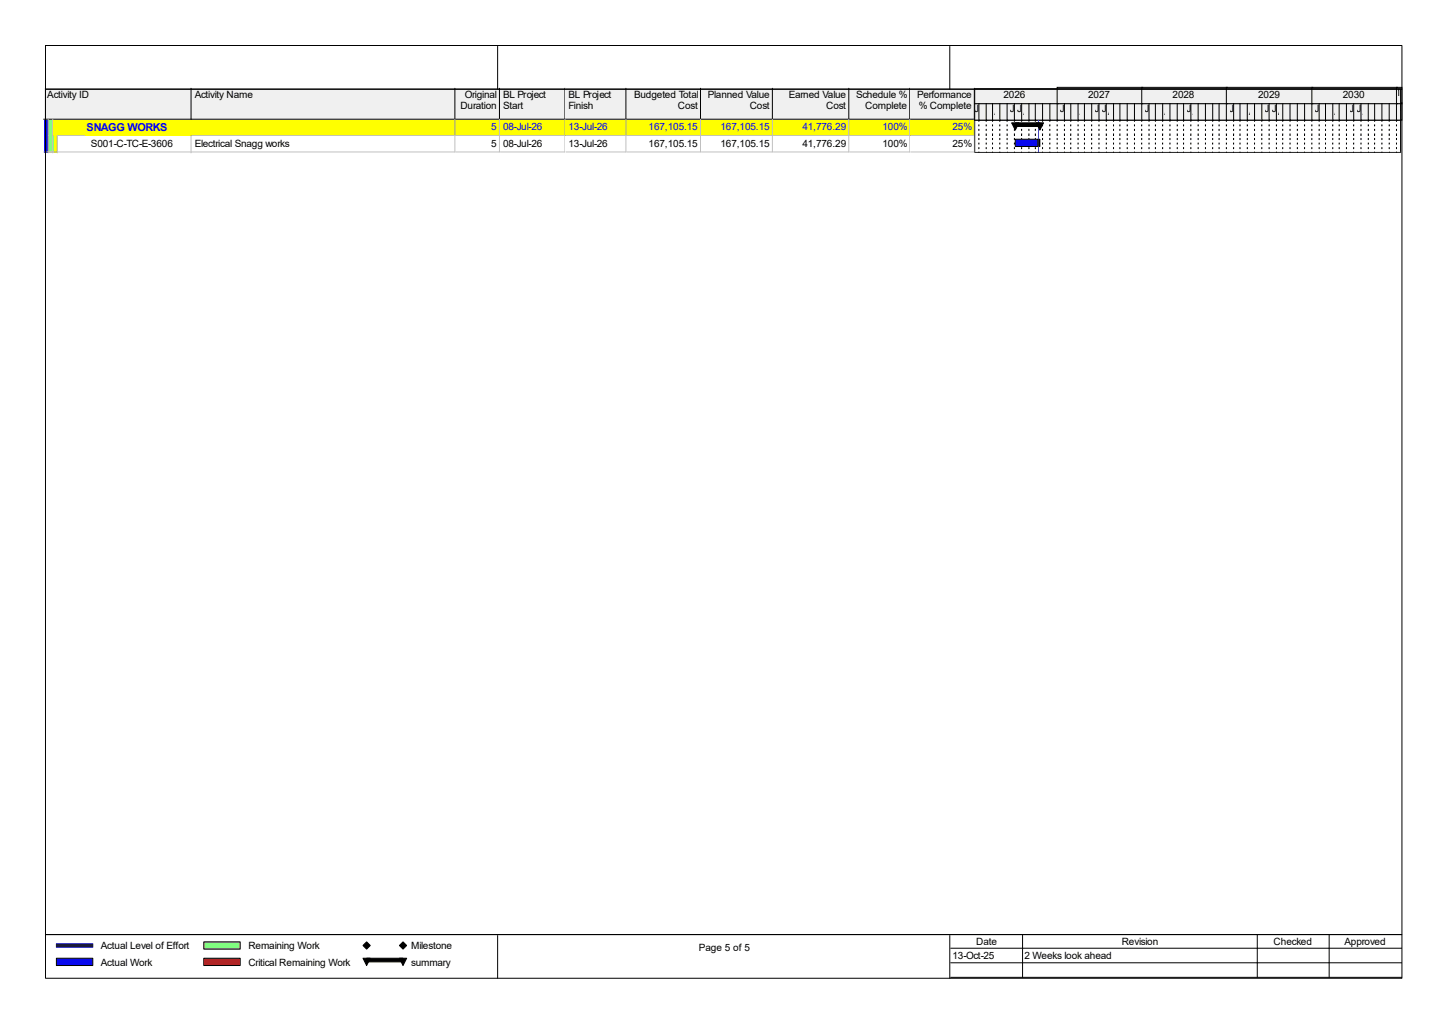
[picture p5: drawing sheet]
<svg xmlns="http://www.w3.org/2000/svg" width="420mm" height="297mm" viewBox="0 0 420 297" stroke-linecap="round" stroke-linejoin="round" font-family="sans-serif">
<path d="M12.9 25.6h42.7v9.2h-42.7z" fill="#f0f0f0"/>
<path d="M55.4 25.6v8.9h-42.7" fill="none" stroke="#000" stroke-width=".29"/>
<path d="M55.6 25.6h76.5v9.2h-76.5z" fill="#f0f0f0"/>
<path d="M131.8 25.6v8.9h-76.4" fill="none" stroke="#000" stroke-width=".29"/>
<path d="M132.1 25.6h12.9v9.2h-12.9z" fill="#f0f0f0"/>
<path d="M144.8 25.6v8.9h-13" fill="none" stroke="#000" stroke-width=".29"/>
<path d="M145 25.6h19v9.2h-19z" fill="#f0f0f0"/>
<path d="M163.8 25.6v8.9h-19" fill="none" stroke="#000" stroke-width=".29"/>
<path d="M164 25.6h17.7v9.2h-17.7z" fill="#f0f0f0"/>
<path d="M181.4 25.6v8.9h-17.6" fill="none" stroke="#000" stroke-width=".29"/>
<path d="M181.7 25.6h21.6v9.2h-21.6z" fill="#f0f0f0"/>
<path d="M203 25.6v8.9h-21.6" fill="none" stroke="#000" stroke-width=".29"/>
<path d="M203.3 25.6h20.9v9.2h-20.9z" fill="#f0f0f0"/>
<path d="M223.9 25.6v8.9h-20.9" fill="none" stroke="#000" stroke-width=".29"/>
<path d="M224.2 25.6h22.1v9.2h-22.1z" fill="#f0f0f0"/>
<path d="M246 25.6v8.9h-22.1" fill="none" stroke="#000" stroke-width=".29"/>
<path d="M246.3 25.6h17.6v9.2h-17.6z" fill="#f0f0f0"/>
<path d="M263.7 25.6v8.9h-17.7" fill="none" stroke="#000" stroke-width=".29"/>
<path d="M263.9 25.6h18.8v9.2h-18.8z" fill="#f0f0f0"/>
<path d="M282.4 25.6v8.9h-18.7" fill="none" stroke="#000" stroke-width=".29"/>
<path d="M12.9 34.8h1.3v4.7h-1.3z" fill="#00f"/>
<path d="M14 34.5v5.1" fill="none" stroke="#c0c0c0" stroke-width=".29"/>
<path d="M14.2 34.8h1.4v4.7h-1.4z" fill="#80ff80"/>
<path d="M15.3 34.5v5.1" fill="none" stroke="#c0c0c0" stroke-width=".29"/>
<path d="M15.6 34.8h40v4.7h-40z" fill="#ff0"/>
<path d="M16.6 39.3h39" fill="none" stroke="#c0c0c0" stroke-width=".29"/>
<g fill="#ff0">
<path d="M55.6 34.8h76.5v4.7h-76.5z"/>
<path d="M24.8 35.1h106.5v4.2h-106.5z"/>
</g>
<path d="M131.8 34.5v4.8h-76.2" fill="none" stroke="#c0c0c0" stroke-width=".29"/>
<g fill="#ff0">
<path d="M132.1 34.8h12.9v4.7h-12.9z"/>
<path d="M132.6 35.1h11.6v4.2h-11.6z"/>
</g>
<path d="M144.8 34.5v4.8h-12.7" fill="none" stroke="#c0c0c0" stroke-width=".29"/>
<g fill="#ff0">
<path d="M145 34.8h19v4.7h-19z"/>
<path d="M145.5 35.1h17.7v4.2h-17.7z"/>
</g>
<path d="M163.8 34.5v4.8h-18.8" fill="none" stroke="#c0c0c0" stroke-width=".29"/>
<g fill="#ff0">
<path d="M164 34.8h17.7v4.7h-17.7z"/>
<path d="M164.5 35.1h16.4v4.2h-16.4z"/>
</g>
<path d="M181.4 34.5v4.8h-17.4" fill="none" stroke="#c0c0c0" stroke-width=".29"/>
<g fill="#ff0">
<path d="M181.7 34.8h21.6v4.7h-21.6z"/>
<path d="M182.2 35.1h20.3v4.2h-20.3z"/>
</g>
<path d="M203 34.5v4.8h-21.3" fill="none" stroke="#c0c0c0" stroke-width=".29"/>
<g fill="#ff0">
<path d="M203.3 34.8h20.9v4.7h-20.9z"/>
<path d="M203.8 35.1h19.6v4.2h-19.6z"/>
</g>
<path d="M223.9 34.5v4.8h-20.6" fill="none" stroke="#c0c0c0" stroke-width=".29"/>
<g fill="#ff0">
<path d="M224.2 34.8h22.1v4.7h-22.1z"/>
<path d="M224.7 35.1h20.8v4.2h-20.8z"/>
</g>
<path d="M246 34.5v4.8h-21.9" fill="none" stroke="#c0c0c0" stroke-width=".29"/>
<g fill="#ff0">
<path d="M246.3 34.8h17.6v4.7h-17.6z"/>
<path d="M246.8 35.1h16.3v4.2h-16.3z"/>
</g>
<path d="M263.7 34.5v4.8h-17.4" fill="none" stroke="#c0c0c0" stroke-width=".29"/>
<g fill="#ff0">
<path d="M263.9 34.8h18.8v4.7h-18.8z"/>
<path d="M264.5 35.1h17.4v4.2h-17.4z"/>
</g>
<path d="M282.4 34.5v4.8h-18.4" fill="none" stroke="#c0c0c0" stroke-width=".29"/>
<path d="M12.9 39.5h1.3v4.8h-1.3z" fill="#00f"/>
<path d="M14 39.3v5M12.7 44h1.5" fill="none" stroke="#c0c0c0" stroke-width=".29"/>
<path d="M14.2 39.5h1.4v4.8h-1.4z" fill="#80ff80"/>
<path d="M15.3 39.3v5M14 44h1.6" fill="none" stroke="#c0c0c0" stroke-width=".29"/>
<path d="M15.6 39.5h1.3v4.8h-1.3z" fill="#ff0"/>
<path d="M16.6 39.3v5M15.3 44h1.6" fill="none" stroke="#c0c0c0" stroke-width=".29"/>
<path d="M16.9 39.5h38.7v4.8h-38.7z" fill="#fff"/>
<path d="M55.4 39.3v5M16.6 44h39" fill="none" stroke="#c0c0c0" stroke-width=".29"/>
<g fill="#fff">
<path d="M55.6 39.5h76.5v4.8h-76.5z"/>
<path d="M56.2 39.8h75.1v4.2h-75.1z"/>
</g>
<path d="M131.8 39.3v4.7h-76.2" fill="none" stroke="#c0c0c0" stroke-width=".29"/>
<g fill="#fff">
<path d="M132.1 39.5h12.9v4.8h-12.9z"/>
<path d="M132.6 39.8h11.6v4.2h-11.6z"/>
</g>
<path d="M144.8 39.3v4.7h-12.7" fill="none" stroke="#c0c0c0" stroke-width=".29"/>
<g fill="#fff">
<path d="M145 39.5h19v4.8h-19z"/>
<path d="M145.5 39.8h17.7v4.2h-17.7z"/>
</g>
<path d="M163.8 39.3v4.7h-18.8" fill="none" stroke="#c0c0c0" stroke-width=".29"/>
<g fill="#fff">
<path d="M164 39.5h17.7v4.8h-17.7z"/>
<path d="M164.5 39.8h16.4v4.2h-16.4z"/>
</g>
<path d="M181.4 39.3v4.7h-17.4" fill="none" stroke="#c0c0c0" stroke-width=".29"/>
<g fill="#fff">
<path d="M181.7 39.5h21.6v4.8h-21.6z"/>
<path d="M182.2 39.8h20.3v4.2h-20.3z"/>
</g>
<path d="M203 39.3v4.7h-21.3" fill="none" stroke="#c0c0c0" stroke-width=".29"/>
<g fill="#fff">
<path d="M203.3 39.5h20.9v4.8h-20.9z"/>
<path d="M203.8 39.8h19.6v4.2h-19.6z"/>
</g>
<path d="M223.9 39.3v4.7h-20.6" fill="none" stroke="#c0c0c0" stroke-width=".29"/>
<g fill="#fff">
<path d="M224.2 39.5h22.1v4.8h-22.1z"/>
<path d="M224.7 39.8h20.8v4.2h-20.8z"/>
</g>
<path d="M246 39.3v4.7h-21.9" fill="none" stroke="#c0c0c0" stroke-width=".29"/>
<g fill="#fff">
<path d="M246.3 39.5h17.6v4.8h-17.6z"/>
<path d="M246.8 39.8h16.3v4.2h-16.3z"/>
</g>
<path d="M263.7 39.3v4.7h-17.4" fill="none" stroke="#c0c0c0" stroke-width=".29"/>
<g fill="#fff">
<path d="M263.9 39.5h18.8v4.8h-18.8z"/>
<path d="M264.5 39.8h17.4v4.2h-17.4z"/>
</g>
<path d="M282.4 39.3v4.7h-18.4" fill="none" stroke="#c0c0c0" stroke-width=".29"/>
<path d="M282.4 25.6h123.7v18.7h-123.7z" fill="#fff"/>
<path d="M282.4 25.5h123.4v9.3h-123.4z" fill-rule="evenodd" fill="#f0f0f0" stroke="#000" stroke-width=".29"/>
<g fill="none" stroke="#000" stroke-width=".29">
<path d="M283.7 34.8v.5M283.7 36.1v.6M283.7 37.4v.6M283.7 38.8v.5M285.8 34.8v.5M285.8 36.1v.6M285.8 37.4v.6M285.8 38.8v.5M287.7 34.8v.5M287.7 36.1v.6M287.7 37.4v.6M287.7 38.8v.5"/>
<path d="M289.8 34.8v.5M289.8 36.1v.6M289.8 37.4v.6M289.8 38.8v.5M291.9 34.8v.5M291.9 36.1v.6M291.9 37.4v.6M291.9 38.8v.5M294 34.8v.5M294 36.1v.6M294 37.4v.6M294 38.8v.5"/>
<path d="M296.1 34.8v.5M296.1 36.1v.6M296.1 37.4v.6M296.1 38.8v.5M298.2 34.8v.5M298.2 36.1v.6M298.2 37.4v.6M298.2 38.8v.5M300.1 34.8v.5M300.1 36.1v.6M300.1 37.4v.6M300.1 38.8v.5"/>
<path d="M302.2 34.8v.5M302.2 36.1v.6M302.2 37.4v.6M302.2 38.8v.5M304.3 34.8v.5M304.3 36.1v.6M304.3 37.4v.6M304.3 38.8v.5M306.4 34.8v.5M306.4 36.1v.6M306.4 37.4v.6M306.4 38.8v.5"/>
<path d="M308.5 34.8v.5M308.5 36.1v.6M308.5 37.4v.6M308.5 38.8v.5M310.4 34.8v.5M310.4 36.1v.6M310.4 37.4v.6M310.4 38.8v.5M312.5 34.8v.5M312.5 36.1v.6M312.5 37.4v.6M312.5 38.8v.5"/>
<path d="M314.3 34.8v.5M314.3 36.1v.6M314.3 37.4v.6M314.3 38.8v.5M316.4 34.8v.5M316.4 36.1v.6M316.4 37.4v.6M316.4 38.8v.5M318.5 34.8v.5M318.5 36.1v.6M318.5 37.4v.6M318.5 38.8v.5"/>
<path d="M320.6 34.8v.5M320.6 36.1v.6M320.6 37.4v.6M320.6 38.8v.5M322.8 34.8v.5M322.8 36.1v.6M322.8 37.4v.6M322.8 38.8v.5M324.6 34.8v.5M324.6 36.1v.6M324.6 37.4v.6M324.6 38.8v.5"/>
<path d="M326.7 34.8v.5M326.7 36.1v.6M326.7 37.4v.6M326.7 38.8v.5M328.8 34.8v.5M328.8 36.1v.6M328.8 37.4v.6M328.8 38.8v.5M330.9 34.8v.5M330.9 36.1v.6M330.9 37.4v.6M330.9 38.8v.5"/>
<path d="M333 34.8v.5M333 36.1v.6M333 37.4v.6M333 38.8v.5M334.9 34.8v.5M334.9 36.1v.6M334.9 37.4v.6M334.9 38.8v.5M337 34.8v.5M337 36.1v.6M337 37.4v.6M337 38.8v.5"/>
<path d="M339.1 34.8v.5M339.1 36.1v.6M339.1 37.4v.6M339.1 38.8v.5M341.2 34.8v.5M341.2 36.1v.6M341.2 37.4v.6M341.2 38.8v.5M343.1 34.8v.5M343.1 36.1v.6M343.1 37.4v.6M343.1 38.8v.5"/>
<path d="M345.2 34.8v.5M345.2 36.1v.6M345.2 37.4v.6M345.2 38.8v.5M347.3 34.8v.5M347.3 36.1v.6M347.3 37.4v.6M347.3 38.8v.5M349.4 34.8v.5M349.4 36.1v.6M349.4 37.4v.6M349.4 38.8v.5"/>
<path d="M351.5 34.8v.5M351.5 36.1v.6M351.5 37.4v.6M351.5 38.8v.5M353.3 34.8v.5M353.3 36.1v.6M353.3 37.4v.6M353.3 38.8v.5M355.5 34.8v.5M355.5 36.1v.6M355.5 37.4v.6M355.5 38.8v.5"/>
<path d="M357.6 34.8v.5M357.6 36.1v.6M357.6 37.4v.6M357.6 38.8v.5M359.4 34.8v.5M359.4 36.1v.6M359.4 37.4v.6M359.4 38.8v.5M361.5 34.8v.5M361.5 36.1v.6M361.5 37.4v.6M361.5 38.8v.5"/>
<path d="M363.6 34.8v.5M363.6 36.1v.6M363.6 37.4v.6M363.6 38.8v.5M365.7 34.8v.5M365.7 36.1v.6M365.7 37.4v.6M365.7 38.8v.5M367.8 34.8v.5M367.8 36.1v.6M367.8 37.4v.6M367.8 38.8v.5"/>
<path d="M370 34.8v.5M370 36.1v.6M370 37.4v.6M370 38.8v.5M371.8 34.8v.5M371.8 36.1v.6M371.8 37.4v.6M371.8 38.8v.5M373.9 34.8v.5M373.9 36.1v.6M373.9 37.4v.6M373.9 38.8v.5"/>
<path d="M376 34.8v.5M376 36.1v.6M376 37.4v.6M376 38.8v.5M378.1 34.8v.5M378.1 36.1v.6M378.1 37.4v.6M378.1 38.8v.5M380.2 34.8v.5M380.2 36.1v.6M380.2 37.4v.6M380.2 38.8v.5"/>
<path d="M382.3 34.8v.5M382.3 36.1v.6M382.3 37.4v.6M382.3 38.8v.5M384.2 34.8v.5M384.2 36.1v.6M384.2 37.4v.6M384.2 38.8v.5M386.3 34.8v.5M386.3 36.1v.6M386.3 37.4v.6M386.3 38.8v.5"/>
<path d="M388.2 34.8v.5M388.2 36.1v.6M388.2 37.4v.6M388.2 38.8v.5M390.3 34.8v.5M390.3 36.1v.6M390.3 37.4v.6M390.3 38.8v.5M392.4 34.8v.5M392.4 36.1v.6M392.4 37.4v.6M392.4 38.8v.5"/>
<path d="M394.5 34.8v.5M394.5 36.1v.6M394.5 37.4v.6M394.5 38.8v.5M396.6 34.8v.5M396.6 36.1v.6M396.6 37.4v.6M396.6 38.8v.5M398.4 34.8v.5M398.4 36.1v.6M398.4 37.4v.6M398.4 38.8v.5"/>
<path d="M400.5 34.8v.5M400.5 36.1v.6M400.5 37.4v.6M400.5 38.8v.5M402.7 34.8v.5M402.7 36.1v.6M402.7 37.4v.6M402.7 38.8v.5M404.8 34.8v.5M404.8 36.1v.6M404.8 37.4v.6M404.8 38.8v.5"/>
<path d="M283.7 40.1v.5M283.7 41.4v.5M283.7 42.7v.5M283.7 44v.3M285.8 40.1v.5M285.8 41.4v.5M285.8 42.7v.5M285.8 44v.3M287.7 40.1v.5M287.7 41.4v.5M287.7 42.7v.5M287.7 44v.3"/>
<path d="M289.8 40.1v.5M289.8 41.4v.5M289.8 42.7v.5M289.8 44v.3M291.9 40.1v.5M291.9 41.4v.5M291.9 42.7v.5M291.9 44v.3M294 40.1v.5M294 41.4v.5M294 42.7v.5M294 44v.3"/>
<path d="M296.1 40.1v.5M296.1 41.4v.5M296.1 42.7v.5M296.1 44v.3M298.2 40.1v.5M298.2 41.4v.5M298.2 42.7v.5M298.2 44v.3M300.1 40.1v.5M300.1 41.4v.5M300.1 42.7v.5M300.1 44v.3"/>
<path d="M302.2 40.1v.5M302.2 41.4v.5M302.2 42.7v.5M302.2 44v.3M304.3 40.1v.5M304.3 41.4v.5M304.3 42.7v.5M304.3 44v.3M306.4 40.1v.5M306.4 41.4v.5M306.4 42.7v.5M306.4 44v.3"/>
<path d="M308.5 40.1v.5M308.5 41.4v.5M308.5 42.7v.5M308.5 44v.3M310.4 40.1v.5M310.4 41.4v.5M310.4 42.7v.5M310.4 44v.3M312.5 40.1v.5M312.5 41.4v.5M312.5 42.7v.5M312.5 44v.3"/>
<path d="M314.3 40.1v.5M314.3 41.4v.5M314.3 42.7v.5M314.3 44v.3M316.4 40.1v.5M316.4 41.4v.5M316.4 42.7v.5M316.4 44v.3M318.5 40.1v.5M318.5 41.4v.5M318.5 42.7v.5M318.5 44v.3"/>
<path d="M320.6 40.1v.5M320.6 41.4v.5M320.6 42.7v.5M320.6 44v.3M322.8 40.1v.5M322.8 41.4v.5M322.8 42.7v.5M322.8 44v.3M324.6 40.1v.5M324.6 41.4v.5M324.6 42.7v.5M324.6 44v.3"/>
<path d="M326.7 40.1v.5M326.7 41.4v.5M326.7 42.7v.5M326.7 44v.3M328.8 40.1v.5M328.8 41.4v.5M328.8 42.7v.5M328.8 44v.3M330.9 40.1v.5M330.9 41.4v.5M330.9 42.7v.5M330.9 44v.3"/>
<path d="M333 40.1v.5M333 41.4v.5M333 42.7v.5M333 44v.3M334.9 40.1v.5M334.9 41.4v.5M334.9 42.7v.5M334.9 44v.3M337 40.1v.5M337 41.4v.5M337 42.7v.5M337 44v.3"/>
<path d="M339.1 40.1v.5M339.1 41.4v.5M339.1 42.7v.5M339.1 44v.3M341.2 40.1v.5M341.2 41.4v.5M341.2 42.7v.5M341.2 44v.3M343.1 40.1v.5M343.1 41.4v.5M343.1 42.7v.5M343.1 44v.3"/>
<path d="M345.2 40.1v.5M345.2 41.4v.5M345.2 42.7v.5M345.2 44v.3M347.3 40.1v.5M347.3 41.4v.5M347.3 42.7v.5M347.3 44v.3M349.4 40.1v.5M349.4 41.4v.5M349.4 42.7v.5M349.4 44v.3"/>
<path d="M351.5 40.1v.5M351.5 41.4v.5M351.5 42.7v.5M351.5 44v.3M353.3 40.1v.5M353.3 41.4v.5M353.3 42.7v.5M353.3 44v.3M355.5 40.1v.5M355.5 41.4v.5M355.5 42.7v.5M355.5 44v.3"/>
<path d="M357.6 40.1v.5M357.6 41.4v.5M357.6 42.7v.5M357.6 44v.3M359.4 40.1v.5M359.4 41.4v.5M359.4 42.7v.5M359.4 44v.3M361.5 40.1v.5M361.5 41.4v.5M361.5 42.7v.5M361.5 44v.3"/>
<path d="M363.6 40.1v.5M363.6 41.4v.5M363.6 42.7v.5M363.6 44v.3M365.7 40.1v.5M365.7 41.4v.5M365.7 42.7v.5M365.7 44v.3M367.8 40.1v.5M367.8 41.4v.5M367.8 42.7v.5M367.8 44v.3"/>
<path d="M370 40.1v.5M370 41.4v.5M370 42.7v.5M370 44v.3M371.8 40.1v.5M371.8 41.4v.5M371.8 42.7v.5M371.8 44v.3M373.9 40.1v.5M373.9 41.4v.5M373.9 42.7v.5M373.9 44v.3"/>
<path d="M376 40.1v.5M376 41.4v.5M376 42.7v.5M376 44v.3M378.1 40.1v.5M378.1 41.4v.5M378.1 42.7v.5M378.1 44v.3M380.2 40.1v.5M380.2 41.4v.5M380.2 42.7v.5M380.2 44v.3"/>
<path d="M382.3 40.1v.5M382.3 41.4v.5M382.3 42.7v.5M382.3 44v.3M384.2 40.1v.5M384.2 41.4v.5M384.2 42.7v.5M384.2 44v.3M386.3 40.1v.5M386.3 41.4v.5M386.3 42.7v.5M386.3 44v.3"/>
<path d="M388.2 40.1v.5M388.2 41.4v.5M388.2 42.7v.5M388.2 44v.3M390.3 40.1v.5M390.3 41.4v.5M390.3 42.7v.5M390.3 44v.3M392.4 40.1v.5M392.4 41.4v.5M392.4 42.7v.5M392.4 44v.3"/>
<path d="M394.5 40.1v.5M394.5 41.4v.5M394.5 42.7v.5M394.5 44v.3M396.6 40.1v.5M396.6 41.4v.5M396.6 42.7v.5M396.6 44v.3M398.4 40.1v.5M398.4 41.4v.5M398.4 42.7v.5M398.4 44v.3"/>
<path d="M400.5 40.1v.5M400.5 41.4v.5M400.5 42.7v.5M400.5 44v.3M402.7 40.1v.5M402.7 41.4v.5M402.7 42.7v.5M402.7 44v.3M404.8 40.1v.5M404.8 41.4v.5M404.8 42.7v.5M404.8 44v.3"/>
</g>
<g fill="#f0f0f0">
<path d="M282.4 25.6h123.7v8.9h-123.7z"/>
<path d="M282.4 29.8h1.3v4.7h-1.3z"/>
</g>
<path d="M282.4 29.8h1.6v5h-1.6z" fill="none" stroke="#000" stroke-width=".29"/>
<path d="M283.7 29.8h2.1v4.7h-2.1z" fill="#f0f0f0"/>
<path d="M283.7 29.8h2.4v5h-2.4z" fill="none" stroke="#000" stroke-width=".29"/>
<path d="M285.8 29.8h1.9v4.7h-1.9z" fill="#f0f0f0"/>
<path d="M285.8 29.8h2.1v5h-2.1z" fill="none" stroke="#000" stroke-width=".29"/>
<path d="M287.7 29.8h2.1v4.7h-2.1z" fill="#f0f0f0"/>
<path d="M287.7 29.8h2.4v5h-2.4z" fill="none" stroke="#000" stroke-width=".29"/>
<path d="M289.8 29.8h2.1v4.7h-2.1z" fill="#f0f0f0"/>
<path d="M289.8 29.8h2.4v5h-2.4z" fill="none" stroke="#000" stroke-width=".29"/>
<path d="M291.9 29.8h2.1v4.7h-2.1z" fill="#f0f0f0"/>
<path d="M291.9 29.8h2.4v5h-2.4z" fill="none" stroke="#000" stroke-width=".29"/>
<path d="M294 29.8h2.1v4.7h-2.1z" fill="#f0f0f0"/>
<path d="M294 29.8h2.4v5h-2.4z" fill="none" stroke="#000" stroke-width=".29"/>
<path d="M296.1 29.8h2.1v4.7h-2.1z" fill="#f0f0f0"/>
<path d="M296.1 29.8h2.4v5h-2.4z" fill="none" stroke="#000" stroke-width=".29"/>
<path d="M298.2 29.8h1.9v4.7h-1.9z" fill="#f0f0f0"/>
<path d="M298.2 29.8h2.1v5h-2.1z" fill="none" stroke="#000" stroke-width=".29"/>
<path d="M300.1 29.8h2.1v4.7h-2.1z" fill="#f0f0f0"/>
<path d="M300.1 29.8h2.4v5h-2.4z" fill="none" stroke="#000" stroke-width=".29"/>
<path d="M302.2 29.8h2.1v4.7h-2.1z" fill="#f0f0f0"/>
<path d="M302.2 29.8h2.4v5h-2.4z" fill="none" stroke="#000" stroke-width=".29"/>
<path d="M304.3 29.8h2.1v4.7h-2.1z" fill="#f0f0f0"/>
<path d="M304.3 29.8h2.4v5h-2.4z" fill="none" stroke="#000" stroke-width=".29"/>
<path d="M306.4 29.8h2.1v4.7h-2.1z" fill="#f0f0f0"/>
<path d="M306.4 29.8h2.4v5h-2.4z" fill="none" stroke="#000" stroke-width=".29"/>
<path d="M308.5 29.8h1.8v4.7h-1.8z" fill="#f0f0f0"/>
<path d="M308.5 29.8h2.1v5h-2.1z" fill="none" stroke="#000" stroke-width=".29"/>
<path d="M310.3 29.8h2.2v4.7h-2.2z" fill="#f0f0f0"/>
<path d="M310.4 29.8h2.3v5h-2.3z" fill="none" stroke="#000" stroke-width=".29"/>
<path d="M312.5 29.8h1.8v4.7h-1.8z" fill="#f0f0f0"/>
<path d="M312.5 29.8h2.1v5h-2.1z" fill="none" stroke="#000" stroke-width=".29"/>
<path d="M314.3 29.8h2.1v4.7h-2.1z" fill="#f0f0f0"/>
<path d="M314.3 29.8h2.4v5h-2.4z" fill="none" stroke="#000" stroke-width=".29"/>
<path d="M316.4 29.8h2.2v4.7h-2.2z" fill="#f0f0f0"/>
<path d="M316.4 29.8h2.4v5h-2.4z" fill="none" stroke="#000" stroke-width=".29"/>
<path d="M318.6 29.8h2v4.7h-2z" fill="#f0f0f0"/>
<path d="M318.5 29.8h2.4v5h-2.4z" fill="none" stroke="#000" stroke-width=".29"/>
<path d="M320.6 29.8h2.1v4.7h-2.1z" fill="#f0f0f0"/>
<path d="M320.6 29.8h2.4v5h-2.4z" fill="none" stroke="#000" stroke-width=".29"/>
<path d="M322.7 29.8h1.9v4.7h-1.9z" fill="#f0f0f0"/>
<path d="M322.8 29.8h2.1v5h-2.1z" fill="none" stroke="#000" stroke-width=".29"/>
<path d="M324.6 29.8h2.1v4.7h-2.1z" fill="#f0f0f0"/>
<path d="M324.6 29.8h2.4v5h-2.4z" fill="none" stroke="#000" stroke-width=".29"/>
<path d="M326.7 29.8h2.1v4.7h-2.1z" fill="#f0f0f0"/>
<path d="M326.7 29.8h2.4v5h-2.4z" fill="none" stroke="#000" stroke-width=".29"/>
<path d="M328.8 29.8h2.1v4.7h-2.1z" fill="#f0f0f0"/>
<path d="M328.8 29.8h2.4v5h-2.4z" fill="none" stroke="#000" stroke-width=".29"/>
<path d="M330.9 29.8h2.1v4.7h-2.1z" fill="#f0f0f0"/>
<path d="M330.9 29.8h2.4v5h-2.4z" fill="none" stroke="#000" stroke-width=".29"/>
<path d="M333 29.8h1.9v4.7h-1.9z" fill="#f0f0f0"/>
<path d="M333 29.8h2.2v5h-2.2z" fill="none" stroke="#000" stroke-width=".29"/>
<path d="M334.9 29.8h2.1v4.7h-2.1z" fill="#f0f0f0"/>
<path d="M334.9 29.8h2.4v5h-2.4z" fill="none" stroke="#000" stroke-width=".29"/>
<path d="M337 29.8h2.1v4.7h-2.1z" fill="#f0f0f0"/>
<path d="M337 29.8h2.4v5h-2.4z" fill="none" stroke="#000" stroke-width=".29"/>
<path d="M339.1 29.8h2.1v4.7h-2.1z" fill="#f0f0f0"/>
<path d="M339.1 29.8h2.4v5h-2.4z" fill="none" stroke="#000" stroke-width=".29"/>
<path d="M341.2 29.8h1.9v4.7h-1.9z" fill="#f0f0f0"/>
<path d="M341.2 29.8h2.1v5h-2.1z" fill="none" stroke="#000" stroke-width=".29"/>
<path d="M343.1 29.8h2.1v4.7h-2.1z" fill="#f0f0f0"/>
<path d="M343.1 29.8h2.3v5h-2.3z" fill="none" stroke="#000" stroke-width=".29"/>
<path d="M345.2 29.8h2.1v4.7h-2.1z" fill="#f0f0f0"/>
<path d="M345.2 29.8h2.3v5h-2.3z" fill="none" stroke="#000" stroke-width=".29"/>
<path d="M347.3 29.8h2.1v4.7h-2.1z" fill="#f0f0f0"/>
<path d="M347.3 29.8h2.4v5h-2.4z" fill="none" stroke="#000" stroke-width=".29"/>
<path d="M349.4 29.8h2.1v4.7h-2.1z" fill="#f0f0f0"/>
<path d="M349.4 29.8h2.4v5h-2.4z" fill="none" stroke="#000" stroke-width=".29"/>
<path d="M351.5 29.8h1.9v4.7h-1.9z" fill="#f0f0f0"/>
<path d="M351.5 29.8h2.1v5h-2.1z" fill="none" stroke="#000" stroke-width=".29"/>
<path d="M353.4 29.8h2.1v4.7h-2.1z" fill="#f0f0f0"/>
<path d="M353.3 29.8h2.4v5h-2.4z" fill="none" stroke="#000" stroke-width=".29"/>
<path d="M355.5 29.8h2v4.7h-2z" fill="#f0f0f0"/>
<path d="M355.5 29.8h2.3v5h-2.3z" fill="none" stroke="#000" stroke-width=".29"/>
<path d="M357.5 29.8h1.9v4.7h-1.9z" fill="#f0f0f0"/>
<path d="M357.6 29.8h2.1v5h-2.1z" fill="none" stroke="#000" stroke-width=".29"/>
<path d="M359.4 29.8h2.1v4.7h-2.1z" fill="#f0f0f0"/>
<path d="M359.4 29.8h2.4v5h-2.4z" fill="none" stroke="#000" stroke-width=".29"/>
<path d="M361.5 29.8h2.1v4.7h-2.1z" fill="#f0f0f0"/>
<path d="M361.5 29.8h2.4v5h-2.4z" fill="none" stroke="#000" stroke-width=".29"/>
<path d="M363.6 29.8h2.2v4.7h-2.2z" fill="#f0f0f0"/>
<path d="M363.6 29.8h2.4v5h-2.4z" fill="none" stroke="#000" stroke-width=".29"/>
<path d="M365.8 29.8h2v4.7h-2z" fill="#f0f0f0"/>
<path d="M365.7 29.8h2.4v5h-2.4z" fill="none" stroke="#000" stroke-width=".29"/>
<path d="M367.8 29.8h2.2v4.7h-2.2z" fill="#f0f0f0"/>
<path d="M367.8 29.8h2.4v5h-2.4z" fill="none" stroke="#000" stroke-width=".29"/>
<path d="M370 29.8h1.8v4.7h-1.8z" fill="#f0f0f0"/>
<path d="M370 29.8h2.1v5h-2.1z" fill="none" stroke="#000" stroke-width=".29"/>
<path d="M371.8 29.8h2.1v4.7h-2.1z" fill="#f0f0f0"/>
<path d="M371.8 29.8h2.4v5h-2.4z" fill="none" stroke="#000" stroke-width=".29"/>
<path d="M373.9 29.8h2.1v4.7h-2.1z" fill="#f0f0f0"/>
<path d="M373.9 29.8h2.4v5h-2.4z" fill="none" stroke="#000" stroke-width=".29"/>
<path d="M376 29.8h2.1v4.7h-2.1z" fill="#f0f0f0"/>
<path d="M376 29.8h2.4v5h-2.4z" fill="none" stroke="#000" stroke-width=".29"/>
<path d="M378.1 29.8h2.1v4.7h-2.1z" fill="#f0f0f0"/>
<path d="M378.1 29.8h2.4v5h-2.4z" fill="none" stroke="#000" stroke-width=".29"/>
<path d="M380.2 29.8h2.2v4.7h-2.2z" fill="#f0f0f0"/>
<path d="M380.2 29.8h2.4v5h-2.4z" fill="none" stroke="#000" stroke-width=".29"/>
<path d="M382.4 29.8h1.8v4.7h-1.8z" fill="#f0f0f0"/>
<path d="M382.3 29.8h2.2v5h-2.2z" fill="none" stroke="#000" stroke-width=".29"/>
<path d="M384.2 29.8h2.1v4.7h-2.1z" fill="#f0f0f0"/>
<path d="M384.2 29.8h2.4v5h-2.4z" fill="none" stroke="#000" stroke-width=".29"/>
<path d="M386.3 29.8h1.9v4.7h-1.9z" fill="#f0f0f0"/>
<path d="M386.3 29.8h2.1v5h-2.1z" fill="none" stroke="#000" stroke-width=".29"/>
<path d="M388.2 29.8h2.1v4.7h-2.1z" fill="#f0f0f0"/>
<path d="M388.2 29.8h2.3v5h-2.3z" fill="none" stroke="#000" stroke-width=".29"/>
<path d="M390.3 29.8h2.1v4.7h-2.1z" fill="#f0f0f0"/>
<path d="M390.3 29.8h2.3v5h-2.3z" fill="none" stroke="#000" stroke-width=".29"/>
<path d="M392.4 29.8h2.1v4.7h-2.1z" fill="#f0f0f0"/>
<path d="M392.4 29.8h2.3v5h-2.3z" fill="none" stroke="#000" stroke-width=".29"/>
<path d="M394.5 29.8h2.1v4.7h-2.1z" fill="#f0f0f0"/>
<path d="M394.5 29.8h2.4v5h-2.4z" fill="none" stroke="#000" stroke-width=".29"/>
<path d="M396.6 29.8h1.8v4.7h-1.8z" fill="#f0f0f0"/>
<path d="M396.6 29.8h2.1v5h-2.1z" fill="none" stroke="#000" stroke-width=".29"/>
<path d="M398.4 29.8h2.2v4.7h-2.2z" fill="#f0f0f0"/>
<path d="M398.4 29.8h2.4v5h-2.4z" fill="none" stroke="#000" stroke-width=".29"/>
<path d="M400.6 29.8h2.1v4.7h-2.1z" fill="#f0f0f0"/>
<path d="M400.5 29.8h2.4v5h-2.4z" fill="none" stroke="#000" stroke-width=".29"/>
<path d="M402.7 29.8h2v4.7h-2z" fill="#f0f0f0"/>
<path d="M402.7 29.8h2.3v5h-2.3z" fill="none" stroke="#000" stroke-width=".29"/>
<path d="M404.7 29.8h1.4v4.7h-1.4z" fill="#f0f0f0"/>
<path d="M404.8 29.8h1.5v5h-1.5z" fill="none" stroke="#000" stroke-width=".29"/>
<path d="M282.4 25.6h24v4.2h-24z" fill="#f0f0f0"/>
<path d="M282.4 25.5v4.6h24.3v-4.6" fill="none" stroke="#000" stroke-width=".29"/>
<path d="M306.4 25.6h24.5v4.2h-24.5z" fill="#f0f0f0"/>
<path d="M306.4 25.3h24.8v4.8h-24.8z" fill="none" stroke="#000" stroke-width=".29"/>
<path d="M330.9 25.6h24.6v4.2h-24.6z" fill="#f0f0f0"/>
<path d="M330.9 25.3h24.8v4.8h-24.8z" fill="none" stroke="#000" stroke-width=".29"/>
<path d="M355.5 25.6h24.7v4.2h-24.7z" fill="#f0f0f0"/>
<path d="M355.5 25.3h25v4.8h-25z" fill="none" stroke="#000" stroke-width=".29"/>
<path d="M380.2 25.6h24.5v4.2h-24.5z" fill="#f0f0f0"/>
<path d="M380.2 25.3h24.8v4.8h-24.8z" fill="none" stroke="#000" stroke-width=".29"/>
<path d="M404.7 25.6h1.4v4.2h-1.4z" fill="#f0f0f0"/>
<path d="M404.8 25.3h1.5v4.8h-1.5z" fill="none" stroke="#000" stroke-width=".29"/>
<path d="M300.9 34.8v9.5" fill="none" stroke="#00f" stroke-width=".29"/>
<g fill="#000" stroke="#000" stroke-width=".29">
<path d="M293.2 35.6h2.1l-1 2.1zM300.3 35.6h2.2l-1.1 2.1z"/>
<path d="M294.3 35.6h7.1v1.1h-7.1z" fill-rule="evenodd"/>
</g>
<path d="M294.3 40.3h6.6v2.2h-6.6z" fill-rule="evenodd" fill="#00f" stroke="#000" stroke-width=".29"/>
<path d="M301.1 40.3h.3v2.2h-.3z" fill-rule="evenodd" fill="#80ff80" stroke="#000" stroke-width=".29"/>
<g fill="#000">
<path d="M282.4 25.6h123.7v.2h-123.7zM282.4 44h123.7v.3h-123.7z" fill-rule="evenodd"/>
<path d="M282.4 25.8h.3v18.2h-.3zM405.8 25.8h.3v18.2h-.3z" fill-rule="evenodd"/>
</g>
<path d="M13.2 13.1v12.7h393.1v-12.6h-393.1M144.2 13.4v12.4M275.3 13.4v12.4" fill="none" stroke="#000" stroke-width=".29"/>
<path d="M16.3 273.4h10.6v1.1h-10.6z" fill-rule="evenodd" fill="#000080" stroke="#000080" stroke-width=".29"/>
<path d="M16.3 277.7h10.6v2.1h-10.6z" fill-rule="evenodd" fill="#00f" stroke="#000" stroke-width=".29"/>
<path d="M59.1 272.9h10.5v2.1h-10.5z" fill-rule="evenodd" fill="#80ff80" stroke="#000" stroke-width=".29"/>
<path d="M59.1 277.7h10.5v2.1h-10.5z" fill-rule="evenodd" fill="#f00" stroke="#000" stroke-width=".29"/>
<g fill="#000" stroke="#000" stroke-width=".29">
<path d="M105.2 277.7h2.1l-1 2.1zM115.8 277.7h2.1l-1.1 2.1z"/>
<path d="M105.2 274l1.1-1.1 1 1.1-1 1z" fill-rule="evenodd"/>
<path d="M106.3 277.7h10.5v1h-10.5z" fill-rule="evenodd"/>
<path d="M115.8 274l1-1.1 1.1 1.1-1.1 1z" fill-rule="evenodd"/>
</g>
<path d="M13.2 25.6v245.2h393.1v-245h-393.1M13.2 270.8h393.1v12.7h-393.1zM144.2 271.1v12.4M275.3 271.1v12.4M275.6 274.8h130.7M275.6 279h130.7M296.4 270.8v12.4M364.4 270.8v12.4M385.3 270.8v12.4M275.6 283.2h130.7" fill="none" stroke="#000" stroke-width=".29"/>
<text font-size="3.2" fill="#00f" x="25.1" y="38">SNAGG WORKS</text>
<g font-size="2.9">
<text x="13.7" y="28.4">Activity ID</text>
<text x="56.4" y="28.4">Activity Name</text>
<text x="134.7" y="28.4">Original</text>
<text x="145.8" y="28.4">BL Project</text>
<text x="164.8" y="28.4">BL Project</text>
<text x="183.8" y="28.4">Budgeted Total</text>
<text x="205.1" y="28.4">Planned Value</text>
<text x="228.6" y="28.4">Earned Value</text>
<text x="248.1" y="28.4">Schedule %</text>
<text x="265.8" y="28.4">Performance</text>
<text x="290.9" y="28.4">2026</text>
<text x="315.4" y="28.4">2027</text>
<text x="339.9" y="28.4">2028</text>
<text x="364.7" y="28.4">2029</text>
<text x="389.2" y="28.4">2030</text>
<text x="399.8" y="27.9">2031</text>
<text x="133.4" y="31.6">Duration</text>
<text x="145.8" y="31.6">Start</text>
<text x="164.8" y="31.6">Finish</text>
<text x="196.5" y="31.6">Cost</text>
<text x="217.3" y="31.6">Cost</text>
<text x="239.4" y="31.6">Cost</text>
<text x="250.8" y="31.6">Complete</text>
<text x="266.3" y="31.6">% Complete</text>
<text x="282.4" y="32.4">J</text>
<text x="288.2" y="33.2">A</text>
<text x="292.7" y="32.4">J</text>
<text x="294.8" y="32.4">J</text>
<text x="296.7" y="33.2">A</text>
<text x="307.2" y="32.4">J</text>
<text x="313" y="33.2">A</text>
<text x="317.2" y="32.4">J</text>
<text x="319.3" y="32.4">J</text>
<text x="321.2" y="33.2">A</text>
<text x="331.7" y="32.4">J</text>
<text x="337.5" y="33.2">A</text>
<text x="343.9" y="32.4">J</text>
<text x="345.7" y="33.2">A</text>
<text x="356.2" y="32.4">J</text>
<text x="362" y="33.2">A</text>
<text x="366.5" y="32.4">J</text>
<text x="368.6" y="32.4">J</text>
<text x="370.5" y="33.2">A</text>
<text x="381" y="32.4">J</text>
<text x="386.8" y="33.2">A</text>
<text x="391" y="32.4">J</text>
<text x="393.1" y="32.4">J</text>
<text x="395" y="33.2">A</text>
<text x="404.7" y="32.4">J</text>
<text x="26.4" y="42.5">S001-C-TC-E-3606</text>
<text x="56.4" y="42.5">Electrical Snagg works</text>
<text x="142.4" y="42.5">5</text>
<text x="145.8" y="42.5">08-Jul-26</text>
<text x="164.8" y="42.5">13-Jul-26</text>
<text x="188" y="42.5">167,105.15</text>
<text x="208.8" y="42.5">167,105.15</text>
<text x="232.6" y="42.5">41,776.29</text>
<text x="255.8" y="42.5">100%</text>
<text x="276.1" y="42.5">25%</text>
<text x="29.3" y="275">Actual Level of Effort</text>
<text x="72" y="275">Remaining Work</text>
<text x="119.2" y="275">Milestone</text>
<text x="202.5" y="275.5">Page 5 of 5</text>
<text x="283" y="273.7">Date</text>
<text x="325.1" y="273.7">Revision</text>
<text x="369.1" y="273.7">Checked</text>
<text x="389.7" y="273.7">Approved</text>
<text x="29.3" y="279.8">Actual Work</text>
<text x="72" y="279.8">Critical Remaining Work</text>
<text x="119.2" y="279.8">summary</text>
<text x="276.1" y="277.9">13-Oct-25</text>
<text x="296.9" y="277.9">2 Weeks look ahead</text>
</g>
<g font-size="2.9" fill="#00f">
<text x="142.4" y="37.7">5</text>
<text x="145.8" y="37.7">08-Jul-26</text>
<text x="164.8" y="37.7">13-Jul-26</text>
<text x="188" y="37.7">167,105.15</text>
<text x="208.8" y="37.7">167,105.15</text>
<text x="232.6" y="37.7">41,776.29</text>
<text x="255.8" y="37.7">100%</text>
<text x="276.1" y="37.7">25%</text>
</g>
</svg>
